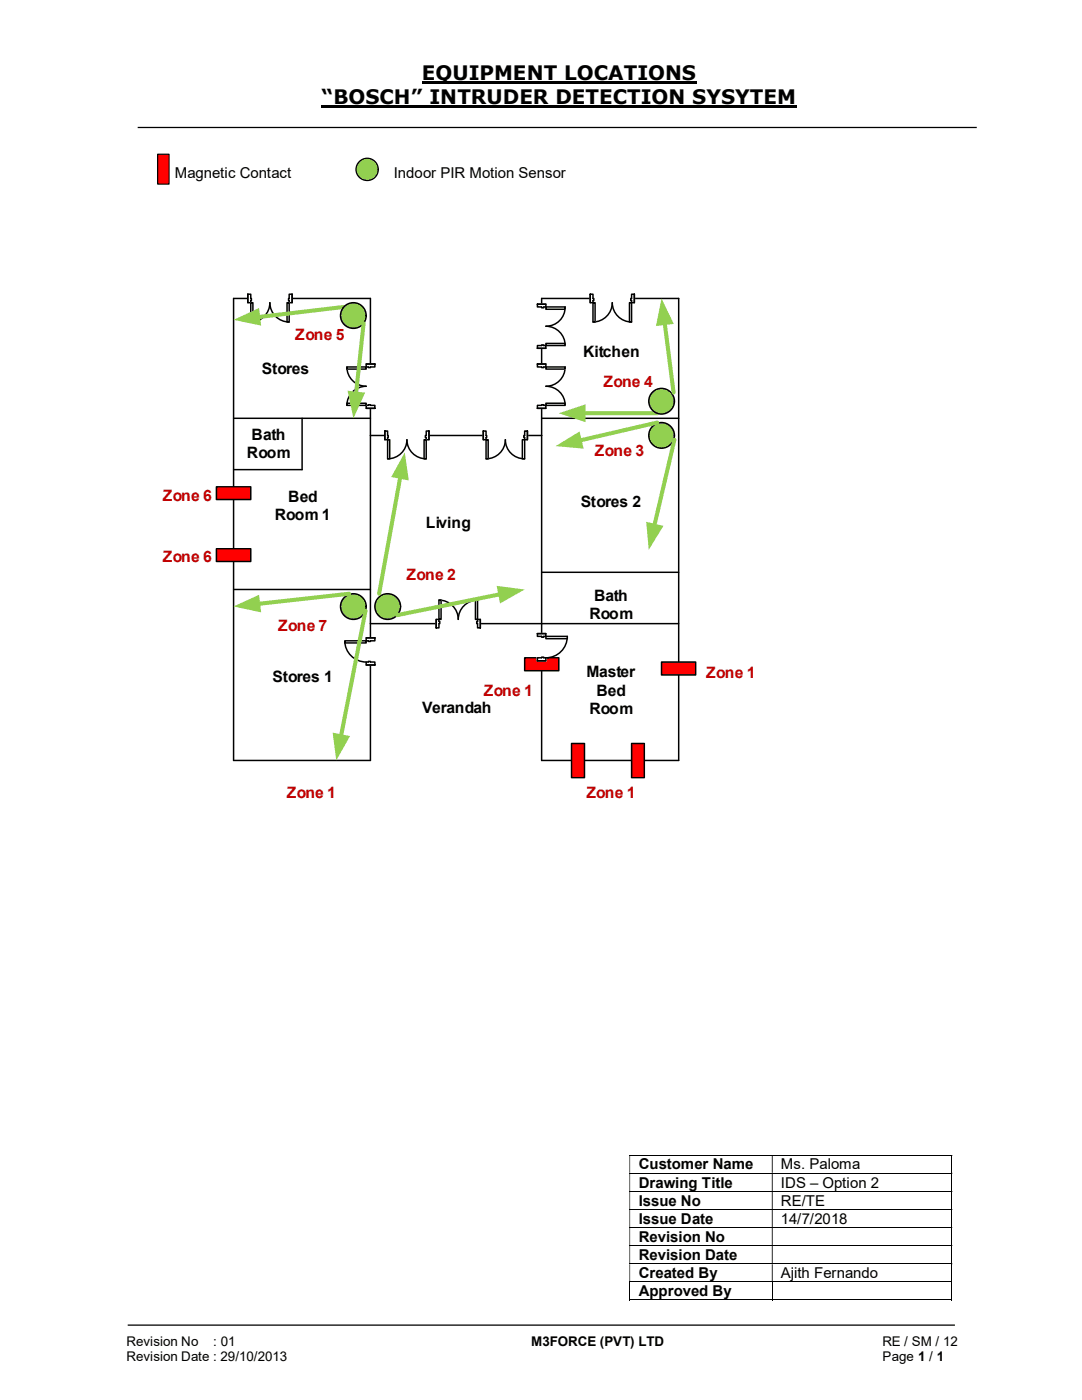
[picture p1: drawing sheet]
<svg xmlns="http://www.w3.org/2000/svg" width="216mm" height="279mm" viewBox="0 0 216 279" stroke-linecap="round" stroke-linejoin="round" font-family="sans-serif">
<path d="M84.2 16.4h54.8M64.2 21.3h94.8" fill="none" stroke="#000" stroke-width=".42"/>
<path d="M27.5 25.4h167.4M25.5 264.5h165" fill="none" stroke="#000" stroke-width=".25"/>
<path d="M31.5 30.8h2.2v5.9h-2.2z" fill-rule="evenodd" fill="#f00"/>
<path d="M31.5 30.8h2.2v5.9h-2.2z" fill="none" stroke="#000" stroke-width=".24"/>
<g fill="none" stroke="#000" stroke-width=".2">
<path d="M125.6 230.6h64.3M125.6 234.1h64.3M125.6 237.8h64.3M189.9 230.7v3.4M189.9 234.2v3.5M189.9 237.9v3.4M125.6 241.4h64.3M125.6 245h64.3M125.6 248.6h64.3M125.6 252.2h64.3M125.6 255.8h64.3M125.6 259.4h28.4"/>
<path d="M125.7 255.9v3.6M154.1 255.9v3.6M154.2 259.4h35.7M189.9 241.5v3.4M189.9 245.1v3.4M189.9 248.7v3.4M189.9 252.3v3.4M189.9 255.9v3.6"/>
</g>
<g fill="#000">
<path d="M189.9 230.5h.1v.2h-.1zM125.6 230.7h.1v3.4h-.1zM154 230.7h.2v3.4h-.2z" fill-rule="evenodd"/>
<path d="M189.9 234.1h.1v.1h-.1zM125.6 234.2h.1v3.5h-.1zM154 234.2h.2v3.5h-.2z" fill-rule="evenodd"/>
<path d="M189.9 237.7h.1v.2h-.1zM125.6 237.9h.1v3.4h-.1zM154 237.9h.2v3.4h-.2z" fill-rule="evenodd"/>
<path d="M189.9 241.3h.1v.2h-.1zM125.6 241.5h.1v3.4h-.1zM154 241.5h.2v3.4h-.2z" fill-rule="evenodd"/>
<path d="M189.9 244.9h.1v.2h-.1zM125.6 245.1h.1v3.4h-.1zM154 245.1h.2v3.4h-.2z" fill-rule="evenodd"/>
<path d="M189.9 248.5h.1v.2h-.1zM125.6 248.7h.1v3.4h-.1zM154 248.7h.2v3.4h-.2z" fill-rule="evenodd"/>
<path d="M189.9 252.1h.1v.2h-.1zM125.6 252.3h.1v3.4h-.1zM154 252.3h.2v3.4h-.2z" fill-rule="evenodd"/>
</g>
<path d="M189.9 255.7h.1v.2h-.1zM189.9 259.4h.1v.1h-.1z" fill="#000"/>
<path d="M46.6 59.6v92.2h27.3v-92.2M108.1 59.6v92.2M135.4 59.6v92.2M46.6 83.5h27.3M60.3 83.5v10.2h-13.7M73.9 86.9h34.2M108.1 83.5h27.3M46.6 117.6h27.3M108.1 114.2h27.3M73.9 124.5h61.5" fill="none" stroke="#000" stroke-width=".3"/>
<path d="M104.7 131.3h6.8v2.6h-6.8z" fill-rule="evenodd" fill="#f00"/>
<path d="M104.7 131.3h6.8v2.6h-6.8z" fill="none" stroke="#000" stroke-width=".3"/>
<path d="M43.2 97.2h6.8v2.5h-6.8z" fill-rule="evenodd" fill="#f00"/>
<path d="M43.2 97.2h6.8v2.5h-6.8z" fill="none" stroke="#000" stroke-width=".3"/>
<path d="M43.2 109.5h6.8v2.6h-6.8z" fill-rule="evenodd" fill="#f00"/>
<path d="M46.6 59.6h27.3M108.1 59.6h27.3M43.2 109.5h6.8v2.6h-6.8zM108.1 151.8h27.3" fill="none" stroke="#000" stroke-width=".3"/>
<path d="M126 148.4h2.6v6.8h-2.6z" fill="#f00"/>
<path d="M126 148.4h2.6v6.8h-2.6z" fill="none" stroke="#000" stroke-width=".3"/>
<path d="M114 148.4h2.6v6.8h-2.6z" fill="#f00"/>
<path d="M114 148.4h2.6v6.8h-2.6z" fill="none" stroke="#000" stroke-width=".3"/>
<path d="M132 132.1h6.8v2.6h-6.8z" fill-rule="evenodd" fill="#f00"/>
<path d="M132 132.1h6.8v2.6h-6.8z" fill="none" stroke="#000" stroke-width=".3"/>
<path d="M107.2 60.7h1.8v8.8h-1.8z" fill-rule="evenodd" fill="#fff"/>
<path d="M107.2 60.7h1.8v8.8h-1.8z" fill="none" stroke="#fff" stroke-width=".3"/>
<path d="M107.2 69v.5h1.7v-.5zM107.2 60.7h1.7v.6h-1.7z" fill-rule="evenodd" fill="#fff"/>
<path d="M108.1 69h-.9v.5h1.7v-.5h-.4M108.1 61.3h-.9v-.6h1.7v.6h-.4" fill="none" stroke="#000" stroke-width=".3"/>
<path d="M108.1 68.8v.2h.4v-.2zM108.1 61.3h.4v.1h-.4z" fill-rule="evenodd" fill="#fff"/>
<path d="M107.2 69.5h1.7M107.2 60.7h1.7M108.1 69v-.2h.4v.2M108.1 61.3v.1h.4v-.1M112.8 61.3a3.8 3.8 0 0 1-3.9 3.8 3.8 3.8 0 0 1 3.9 3.9" fill="none" stroke="#000" stroke-width=".3"/>
<path d="M108.9 61.3h3.9v.4h-3.9z" fill="#fff"/>
<path d="M108.9 61.3h3.9v.4h-3.9z" fill="none" stroke="#000" stroke-width=".3"/>
<path d="M108.9 68.5h3.9v.5h-3.9z" fill="#fff"/>
<path d="M108.9 68.5h3.9v.5h-3.9z" fill="none" stroke="#000" stroke-width=".3"/>
<path d="M107.2 72.6h1.8v8.9h-1.8z" fill-rule="evenodd" fill="#fff"/>
<path d="M107.2 72.6h1.8v8.9h-1.8z" fill="none" stroke="#fff" stroke-width=".3"/>
<path d="M107.2 80.9v.6h1.7v-.6zM107.2 72.6h1.7v.6h-1.7z" fill-rule="evenodd" fill="#fff"/>
<path d="M108.1 73.2h-.9v-.6h1.7v.6h-.4M108.1 80.9h-.9v.6h1.7v-.6h-.4" fill="none" stroke="#000" stroke-width=".3"/>
<path d="M108.1 80.8v.1h.4v-.1zM108.1 73.2h.4v.2h-.4z" fill-rule="evenodd" fill="#fff"/>
<path d="M107.2 72.6h1.7M108.1 73.2v.2h.4v-.2M112.8 73.2a3.8 3.8 0 0 1-3.9 3.9 3.8 3.8 0 0 1 3.9 3.8M107.2 81.5h1.7M108.1 80.9v-.1h.4v.1" fill="none" stroke="#000" stroke-width=".3"/>
<path d="M108.9 73.2h3.9v.5h-3.9z" fill="#fff"/>
<path d="M108.9 73.2h3.9v.5h-3.9z" fill="none" stroke="#000" stroke-width=".3"/>
<path d="M108.9 80.5h3.9v.4h-3.9z" fill="#fff"/>
<path d="M108.9 80.5h3.9v.4h-3.9z" fill="none" stroke="#000" stroke-width=".3"/>
<path d="M73 127.3h1.8v5.4h-1.8z" fill-rule="evenodd" fill="#fff"/>
<path d="M73 127.3h1.8v5.4h-1.8z" fill="none" stroke="#fff" stroke-width=".3"/>
<path d="M73.1 127.3v.6h1.7v-.6zM73.1 132.1h1.7v.6h-1.7z" fill-rule="evenodd" fill="#fff"/>
<path d="M73.5 127.9h-.4v-.6h1.7v.6h-.9M73.5 132.1h-.4v.6h1.7v-.6h-.9" fill="none" stroke="#000" stroke-width=".3"/>
<path d="M73.5 127.9v.1h.4v-.1zM73.5 132h.4v.1h-.4z" fill-rule="evenodd" fill="#fff"/>
<path d="M68.8 127.9a4.3 4.3 0 0 0 4.3 4.2M73.1 127.3h1.7M73.1 132.7h1.7M73.5 127.9v.1h.4v-.1M73.5 132.1v-.1h.4v.1" fill="none" stroke="#000" stroke-width=".3"/>
<path d="M68.8 127.9h4.3v.4h-4.3z" fill="#fff"/>
<path d="M68.8 127.9h4.3v.4h-4.3z" fill="none" stroke="#000" stroke-width=".3"/>
<path d="M73 72.6h1.8v8.9h-1.8z" fill-rule="evenodd" fill="#fff"/>
<path d="M73 72.6h1.8v8.9h-1.8z" fill="none" stroke="#fff" stroke-width=".3"/>
<path d="M73.1 72.6v.6h1.7v-.6zM73.1 80.9h1.7v.6h-1.7z" fill-rule="evenodd" fill="#fff"/>
<path d="M73.5 73.2h-.4v-.6h1.7v.6h-.9M73.5 80.9h-.4v.6h1.7v-.6h-.9" fill="none" stroke="#000" stroke-width=".3"/>
<path d="M73.5 73.2v.2h.4v-.2zM73.5 80.8h.4v.1h-.4z" fill-rule="evenodd" fill="#fff"/>
<path d="M69.2 73.2a3.9 3.9 0 0 0 3.9 3.9 3.8 3.8 0 0 0-3.9 3.8M73.1 72.6h1.7M73.5 73.2v.2h.4v-.2M73.1 81.5h1.7M73.5 80.9v-.1h.4v.1" fill="none" stroke="#000" stroke-width=".3"/>
<path d="M69.2 80.5h3.9v.4h-3.9z" fill="#fff"/>
<path d="M69.2 80.5h3.9v.4h-3.9z" fill="none" stroke="#000" stroke-width=".3"/>
<path d="M69.2 73.2h3.9v.5h-3.9z" fill="#fff"/>
<path d="M69.2 73.2h3.9v.5h-3.9z" fill="none" stroke="#000" stroke-width=".3"/>
<path d="M96.4 86h8.8v1.8h-8.8z" fill="#fff"/>
<path d="M96.4 86h8.8v1.8h-8.8z" fill="none" stroke="#fff" stroke-width=".3"/>
<path d="M96.4 86v1.8h.6v-1.8zM104.7 86h.5v1.8h-.5z" fill-rule="evenodd" fill="#fff"/>
<path d="M97 86.9v-.9h-.6v1.8h.6v-.5M104.7 86.9v-.9h.5v1.8h-.5v-.5" fill="none" stroke="#000" stroke-width=".3"/>
<path d="M97 86.9v.4h.1v-.4zM104.5 86.9h.2v.4h-.2z" fill-rule="evenodd" fill="#fff"/>
<path d="M96.4 86v1.8M97 86.9h.1v.4h-.1M97 91.6a3.8 3.8 0 0 0 3.8-3.8 3.8 3.8 0 0 0 3.9 3.8M104.7 86.9h-.2v.4h.2M105.2 86v1.8" fill="none" stroke="#000" stroke-width=".3"/>
<path d="M104.2 87.8h.5v3.8h-.5z" fill-rule="evenodd" fill="#fff"/>
<path d="M104.2 87.8h.5v3.8h-.5z" fill="none" stroke="#000" stroke-width=".3"/>
<path d="M97 87.8h.4v3.8h-.4z" fill-rule="evenodd" fill="#fff"/>
<path d="M97 87.8h.4v3.8h-.4z" fill="none" stroke="#000" stroke-width=".3"/>
<path d="M76.8 86h8.8v1.8h-8.8z" fill="#fff"/>
<path d="M76.8 86h8.8v1.8h-8.8z" fill="none" stroke="#fff" stroke-width=".3"/>
<path d="M76.8 86v1.8h.5v-1.8zM85 86h.6v1.8h-.6z" fill-rule="evenodd" fill="#fff"/>
<path d="M77.3 86.9v-.9h-.5v1.8h.5v-.5M85 86.9v-.9h.6v1.8h-.6v-.5" fill="none" stroke="#000" stroke-width=".3"/>
<path d="M77.3 86.9v.4h.2v-.4zM84.9 86.9h.1v.4h-.1z" fill-rule="evenodd" fill="#fff"/>
<path d="M76.8 86v1.8M77.3 91.6a3.8 3.8 0 0 0 3.9-3.8 3.8 3.8 0 0 0 3.8 3.8M77.3 86.9h.2v.4h-.2M85 86.9h-.1v.4h.1M85.6 86v1.8" fill="none" stroke="#000" stroke-width=".3"/>
<path d="M84.6 87.8h.4v3.8h-.4z" fill-rule="evenodd" fill="#fff"/>
<path d="M84.6 87.8h.4v3.8h-.4z" fill="none" stroke="#000" stroke-width=".3"/>
<path d="M77.3 87.8h.5v3.8h-.5z" fill-rule="evenodd" fill="#fff"/>
<path d="M77.3 87.8h.5v3.8h-.5z" fill="none" stroke="#000" stroke-width=".3"/>
<path d="M49.4 58.7h8.9v1.8h-8.9z" fill="#fff"/>
<path d="M49.4 58.7h8.9v1.8h-8.9z" fill="none" stroke="#fff" stroke-width=".3"/>
<path d="M49.4 58.7v1.7h.6v-1.7zM57.7 58.7h.6v1.7h-.6z" fill-rule="evenodd" fill="#fff"/>
<path d="M50 59.6v-.9h-.6v1.7h.6v-.4M57.7 59.6v-.9h.6v1.7h-.6v-.4" fill="none" stroke="#000" stroke-width=".3"/>
<path d="M50 59.6v.4h.2v-.4zM57.6 59.6h.1v.4h-.1z" fill-rule="evenodd" fill="#fff"/>
<path d="M49.4 58.7v1.7M50 59.6h.2v.4h-.2M57.7 59.6h-.1v.4h.1M58.3 58.7v1.7M50 64.3a3.8 3.8 0 0 0 3.8-3.9 3.9 3.9 0 0 0 3.9 3.9" fill="none" stroke="#000" stroke-width=".3"/>
<path d="M57.3 60.4h.4v3.9h-.4z" fill-rule="evenodd" fill="#fff"/>
<path d="M57.3 60.4h.4v3.9h-.4z" fill="none" stroke="#000" stroke-width=".3"/>
<path d="M50 60.4h.5v3.9h-.5z" fill-rule="evenodd" fill="#fff"/>
<path d="M50 60.4h.5v3.9h-.5z" fill="none" stroke="#000" stroke-width=".3"/>
<path d="M117.8 58.7h8.8v1.8h-8.8z" fill="#fff"/>
<path d="M117.8 58.7h8.8v1.8h-8.8z" fill="none" stroke="#fff" stroke-width=".3"/>
<path d="M117.8 58.7v1.7h.5v-1.7zM126 58.7h.6v1.7h-.6z" fill-rule="evenodd" fill="#fff"/>
<path d="M118.3 59.6v-.9h-.5v1.7h.5v-.4M126 59.6v-.9h.6v1.7h-.6v-.4" fill="none" stroke="#000" stroke-width=".3"/>
<path d="M118.3 59.6v.4h.2v-.4zM125.9 59.6h.1v.4h-.1z" fill-rule="evenodd" fill="#fff"/>
<path d="M117.8 58.7v1.7M118.3 59.6h.2v.4h-.2M126 59.6h-.1v.4h.1M126.6 58.7v1.7M118.3 64.3a3.9 3.9 0 0 0 3.9-3.9 3.9 3.9 0 0 0 3.8 3.9" fill="none" stroke="#000" stroke-width=".3"/>
<path d="M125.6 60.4h.4v3.9h-.4z" fill-rule="evenodd" fill="#fff"/>
<path d="M125.6 60.4h.4v3.9h-.4z" fill="none" stroke="#000" stroke-width=".3"/>
<path d="M118.3 60.4h.4v3.9h-.4z" fill-rule="evenodd" fill="#fff"/>
<path d="M118.3 60.4h.4v3.9h-.4z" fill="none" stroke="#000" stroke-width=".3"/>
<path d="M107.2 126.4h1.8v5.5h-1.8z" fill-rule="evenodd" fill="#fff"/>
<path d="M107.2 126.4h1.8v5.5h-1.8z" fill="none" stroke="#fff" stroke-width=".3"/>
<path d="M107.2 126.4h1.7v.6h-1.7zM107.2 131.3v.6h1.7v-.6z" fill-rule="evenodd" fill="#fff"/>
<path d="M108.1 127h-.9v-.6h1.7v.6h-.4M108.1 131.3h-.9v.6h1.7v-.6h-.4" fill="none" stroke="#000" stroke-width=".3"/>
<path d="M108.1 127h.4v.2h-.4zM108.1 131.1v.2h.4v-.2z" fill-rule="evenodd" fill="#fff"/>
<path d="M107.2 126.4h1.7M107.2 131.9h1.7M108.1 127v.2h.4v-.2M108.1 131.3v-.2h.4v.2M113.2 127a4.3 4.3 0 0 1-4.3 4.3" fill="none" stroke="#000" stroke-width=".3"/>
<path d="M108.9 127h4.3v.5h-4.3z" fill="#fff"/>
<path d="M108.9 127h4.3v.5h-4.3z" fill="none" stroke="#000" stroke-width=".3"/>
<path d="M87 123.5h8.8v1.8h-8.8z" fill="#fff"/>
<path d="M87 123.5h8.8v1.8h-8.8z" fill="none" stroke="#fff" stroke-width=".3"/>
<path d="M95.3 123.6v1.7h.5v-1.7zM87 123.6h.6v1.7h-.6z" fill-rule="evenodd" fill="#fff"/>
<path d="M87.6 124v-.4h-.6v1.7h.6v-.8M95.3 124v-.4h.5v1.7h-.5v-.8" fill="none" stroke="#000" stroke-width=".3"/>
<path d="M95.1 124v.5h.2v-.5zM87.6 124h.2v.5h-.2z" fill-rule="evenodd" fill="#fff"/>
<path d="M87.6 119.8a3.9 3.9 0 0 1 3.8 3.8 3.9 3.9 0 0 1 3.9-3.8M87 123.6v1.7M87.6 124h.2v.5h-.2M95.3 124h-.2v.5h.2M95.8 123.6v1.7" fill="none" stroke="#000" stroke-width=".3"/>
<path d="M87.6 119.8h.4v3.8h-.4z" fill-rule="evenodd" fill="#fff"/>
<path d="M87.6 119.8h.4v3.8h-.4z" fill="none" stroke="#000" stroke-width=".3"/>
<path d="M94.9 119.8h.4v3.8h-.4z" fill-rule="evenodd" fill="#fff"/>
<path d="M94.9 119.8h.4v3.8h-.4z" fill="none" stroke="#000" stroke-width=".3"/>
<path d="M68.6 61.3l-17.1 2" fill="none" stroke="#92d050" stroke-width=".8"/>
<g fill="#92d050">
<path d="M46.6 63.8l5.1-2.3 .4 3.5z"/>
<circle cx="70.5" cy="121.1" r="2.56"/>
</g>
<circle cx="70.5" cy="121.1" r="2.56" fill="none" stroke="#000" stroke-width=".3"/>
<circle cx="77.4" cy="121.1" r="2.56" fill="#92d050"/>
<circle cx="77.4" cy="121.1" r="2.56" fill="none" stroke="#000" stroke-width=".3"/>
<circle cx="70.5" cy="63" r="2.56" fill="#92d050"/>
<circle cx="70.5" cy="63" r="2.56" fill="none" stroke="#000" stroke-width=".3"/>
<circle cx="132" cy="86.9" r="2.56" fill="#92d050"/>
<circle cx="132" cy="86.9" r="2.56" fill="none" stroke="#000" stroke-width=".3"/>
<path d="M72.6 64.5l-1.6 14.1" fill="none" stroke="#92d050" stroke-width=".8"/>
<path d="M69.3 78l3.6 .4-2.4 5.1z" fill="#92d050"/>
<path d="M69.7 118.5l-18.2 2" fill="none" stroke="#92d050" stroke-width=".8"/>
<path d="M46.6 121l5.1-2.3 .4 3.5z" fill="#92d050"/>
<path d="M72.9 121.9l-4.9 25.1" fill="none" stroke="#92d050" stroke-width=".8"/>
<path d="M66.4 146.2l3.4 .7-2.7 4.9z" fill="#92d050"/>
<path d="M79.9 95.1l-4.3 23.4" fill="none" stroke="#92d050" stroke-width=".8"/>
<path d="M80.8 90.3l.8 5.6-3.5-.7z" fill="#92d050"/>
<path d="M99.9 118.6l-20.7 4.2" fill="none" stroke="#92d050" stroke-width=".8"/>
<path d="M99.1 116.9l5.6 .7-4.9 2.8z" fill="#92d050"/>
<path d="M131.1 84.3l-15.5 3.6" fill="none" stroke="#92d050" stroke-width=".8"/>
<path d="M110.9 89l4.8-2.9 .8 3.4z" fill="#92d050"/>
<path d="M116.4 82.5h14.7" fill="none" stroke="#92d050" stroke-width=".8"/>
<path d="M111.5 82.5l5.3-1.8v3.5z" fill="#92d050"/>
<path d="M134.6 87.8l-4 17.1" fill="none" stroke="#92d050" stroke-width=".8"/>
<g fill="#92d050">
<path d="M128.9 104.1l3.5 .8-2.9 4.8z"/>
<circle cx="132" cy="80.1" r="2.56"/>
</g>
<circle cx="132" cy="80.1" r="2.56" fill="none" stroke="#000" stroke-width=".3"/>
<path d="M132.6 64.4l1.8 14" fill="none" stroke="#92d050" stroke-width=".8"/>
<g fill="#92d050">
<path d="M132 59.6l2.5 5-3.6 .5z"/>
<circle cx="73.3" cy="33.8" r="2.22"/>
</g>
<circle cx="73.3" cy="33.8" r="2.22" fill="none" stroke="#000" stroke-width=".25"/>
<g font-size="4">
<text x="84.2" y="16">EQUIPMENT LOCATIONS</text>
<text x="64.2" y="20.8">“BOSCH” INTRUDER DETECTION SYSYTEM</text>
</g>
<g font-size="3.1" fill="#c00000">
<text x="58.9" y="67.8">Zone 5</text>
<text x="120.4" y="77.3">Zone 4</text>
<text x="118.7" y="91">Zone 3</text>
<text x="32.5" y="99.9">Zone 6</text>
<text x="32.5" y="112.2">Zone 6</text>
<text x="81.1" y="115.7">Zone 2</text>
<text x="55.5" y="125.9">Zone 7</text>
<text x="140.9" y="135.4">Zone 1</text>
<text x="96.5" y="138.8">Zone 1</text>
<text x="57.2" y="159.3">Zone 1</text>
<text x="117" y="159.3">Zone 1</text>
</g>
<g font-size="3.1">
<text x="116.3" y="71.2">Kitchen</text>
<text x="52.2" y="74.6">Stores</text>
<text x="50.2" y="87.8">Bath</text>
<text x="49.3" y="91.5">Room</text>
<text x="57.5" y="100.2">Bed</text>
<text x="115.9" y="101.2">Stores 2</text>
<text x="54.8" y="103.8">Room 1</text>
<text x="85" y="105.4">Living</text>
<text x="118.5" y="119.9">Bath</text>
<text x="117.6" y="123.5">Room</text>
<text x="54.4" y="136.1">Stores 1</text>
<text x="117" y="135.2">Master</text>
<text x="84.2" y="142.2">Verandah</text>
<text x="117.6" y="142.5">Room</text>
<text x="119" y="138.8">Bed</text>
</g>
<g font-size="3">
<text x="34.9" y="35.5">Magnetic Contact</text>
<text x="78.6" y="35.5">Indoor PIR Motion Sensor</text>
<text x="127.5" y="233.4">Customer Name</text>
<text x="155.8" y="233.4">Ms. Paloma</text>
<text x="127.5" y="237">Drawing Title</text>
<text x="155.8" y="237">IDS – Option 2</text>
<text x="127.5" y="240.6">Issue No</text>
<text x="127.5" y="244.2">Issue Date</text>
<text x="155.8" y="240.6">RE/TE</text>
<text x="155.8" y="244.2">14/7/2018</text>
<text x="127.5" y="247.8">Revision No</text>
<text x="127.5" y="251.4">Revision Date</text>
<text x="127.5" y="255.1">Created By</text>
<text x="155.8" y="255.1">Ajith Fernando</text>
<text x="127.5" y="258.7">Approved By</text>
</g>
<g font-size="2.7">
<text x="25.2" y="268.7">Revision No</text>
<text x="42.6" y="268.7">: 01</text>
<text x="106" y="268.7">M3FORCE (PVT) LTD</text>
<text x="176.1" y="268.7">RE / SM / 12</text>
<text x="25.2" y="271.7">Revision Date : 29/10/2013</text>
<text x="176.1" y="271.7">Page 1 / 1</text>
</g>
</svg>
